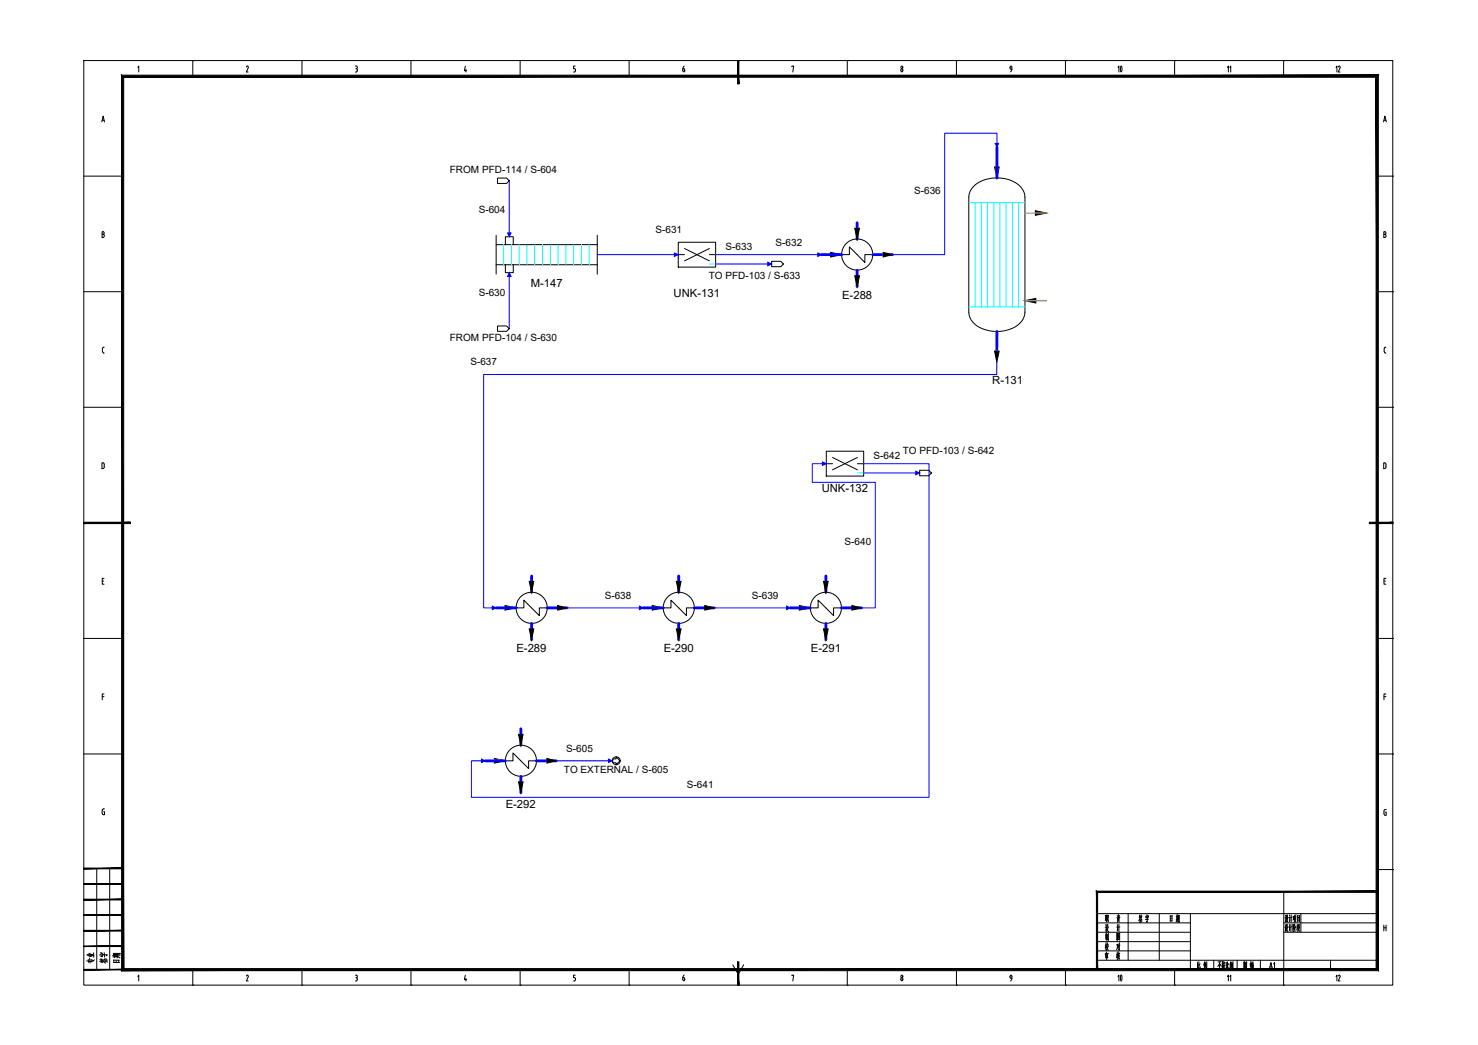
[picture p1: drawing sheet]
<svg xmlns="http://www.w3.org/2000/svg" width="420mm" height="297mm" viewBox="0 0 420 297" stroke-linecap="round" stroke-linejoin="round" font-family="sans-serif">
<g fill="none" stroke="#000" stroke-width=".28">
<path d="M23.8 17.2h372.1v262.8h-372.1zM39.2 19.2l.2-.4v1.7M54.8 17.2h.1M54.8 17.2v4.5M70.3 18.8l.3 .2v.3M70.3 18.8l-.2 .2M70.5 19.4l-.5 1.1h.6M85.8 17.2h.1M85.8 17.2v4.5M101 18.8h.3M101.2 19.5h.1M101.3 18.8l.2 .2v.3l-.2 .2 .3 .4"/>
<path d="M101.5 19.9v.2M116.8 17.2h.1M116.8 17.2v4.5M132.3 18.8l-.3 1.3h.7M132.4 19.7v.8M147.9 17.2h.1M147.9 17.2v4.5M163.3 19.5l.3 .4M163.5 18.8h-.4v.7h.2M163.6 19.9v.2M178.8 17.2h.1M178.8 17.2v4.5"/>
<path d="M194.4 19.5l.2 .4M194.4 19.5h-.3v.6M194.5 18.8l-.4 .7M194.6 19.9v.2M209.9 17.2h.1M225.1 19v-.2h.5l-.2 1.7M240.9 17.2h.1M240.9 17.2v4.5M256.1 19.9l.3-.4 .3 .4M256.1 19.9v.2M256.7 19.9v.2M271.9 17.2h.1"/>
<path d="M271.9 17.2v4.5M287.1 19.2l.2 .4 .3 .1v-.5M287.1 19.1l.3-.3 .3 .3M287.6 19.6l-.3 .8M302.9 17.2h.1M302.9 17.2v4.5M333.9 17.2h.1M333.9 17.2v4.5M364.9 17.2h.1M364.9 17.2v4.5M28.9 34.7l.4-1.7 .4 1.7M29.1 34.2h.5"/>
<path d="M101 20.5h.3M101.6 20.1l-.3 .3M163.6 20.1l-.1 .3-.4 .1M194.1 20.1l.3 .3 .3-.3M256.1 20.1l.3 .3 .3-.3M393.3 34.7l.4-1.7 .4 1.7M393.4 34.2h.6M23.8 50.1h11.1M391.5 50.1h4.4M395.9 50.1h.1M29 66.6h.3M29.3 66.6l.4 .4-.4 .5"/>
<path d="M29.3 66.6l.3-.2v-.4l-.6-.1v1.6h.3M393.4 66.6h.3M393.7 66.6l.3 .4-.3 .5M393.7 66.6l.2-.2v-.4l-.5-.1v1.6h.3M23.8 82.9h11.1M29.6 98.7l-.3 .1-.2 .3 .1 1 .4 .3M391.5 82.9h4.4M394 98.7l-.3 .1-.2 .3 .1 1 .4 .3M395.9 82.9h.1M23.8 115.8h11.1M391.5 115.8h4.4M395.9 115.8h.1"/>
<path d="M29 131.6l.6 .2 .1 .9-.2 .4-.5 .1zM393.3 131.6l.7 .2v.9l-.2 .4-.5 .1zM395.9 148.6h.1M29.1 165.2h.3M29.6 164.4h-.5v1.7h.5M393.4 165.2h.5M394 164.4h-.6v1.7h.6M23.8 181.5h11.1M29.1 198h.5M29.6 197.3h-.5v1.6M391.5 181.5h4.4M393.4 198h.6"/>
<path d="M394 197.3h-.6v1.6M395.9 181.5h.1M23.8 214.3h11.1M391.5 214.3h4.4M395.9 214.3h.1M29 230.4v.7M29.1 231.1l.3 .4M29.5 230.7h.2v.9h-.3M29.7 229.9l-.5 .1-.1 .4M393.4 231.3l.3 .4M393.9 230.8h.2v1h-.4M394.1 230.1l-.6 .2-.1 1"/>
<path d="M27.5 246.9v28.7M31.2 246.9v28.7M311.9 259.7h79.6M320.7 259.7v13.3M326 260l.2 .3M329.6 259.7v13.3M334.8 260v1.4M338.4 259.7v15.9M364.9 253.5v22.1M369.8 259.7v5.3M391.5 247.2h4.4M395.9 247.2h.1"/>
<path d="M39.2 277.6l.2-.4v1.6M54.8 275.6v4.4M70.3 277.2l.3 .2v.3M70.3 277.2l-.2 .2M70.5 277.7l-.5 1.1h.6M85.8 275.6v4.4M101 277.2h.3M101 278.8h.3M101.2 277.9h.1M101.3 277.2l.2 .2v.3l-.2 .2 .3 .4M101.5 278.3l-.2 .5M116.8 275.6v4.4"/>
<path d="M132.3 277.2l-.3 1.3h.7M132.4 278.1v.7M147.9 275.6v4.4M163.5 277.2h-.4v.7l.4 .1 .1 .3M163.6 278.3v.2M163.6 278.4l-.1 .3-.4 .1M178.8 275.6v4.4M194.5 277.1l-.4 .8M194.6 278.3l-.1-.4h-.4v.6M194.6 278.3l-.2 .5-.3-.4M208.3 274.3l1.6 2.6 1.5-2.6M225.1 277.4v-.2h.5l-.2 1.6"/>
<path d="M240.9 275.6v4.4M256.1 278.3l.3-.4 .3 .4M256.1 278.3l.3 .5 .3-.5M271.9 275.6v4.4M287.1 277.6l.2 .4 .3 .1v-.5M287.1 277.5l.3-.3 .3 .3M287.6 278.1l-.3 .7M302.9 275.6v4.4M311.9 273h79.6M311.9 262.3h26.5M311.9 265h26.5M311.9 267.7h26.5"/>
<path d="M311.9 270.3h26.5M324 261.5v.4M324 260l-.2 .9M324 260.5l.1 .3M324.2 261.5v.4M324.2 260.8l.5 .7M324.2 260.7l-.5 1M324.3 260.4l-.3 .1M324.3 261.2l-.3 .1M324.4 260.1l-.1 .6M324.4 260.5l.1 .3M324.4 261.5l-.1 .5"/>
<path d="M324.6 262l-.7 .2M324.7 260.4l-.4 .1M325.8 260.3l-.1 .5M326.1 261v1.2l-.2-.3M326.3 260.7l-.5 .1M326.3 260.6l-.2 .5M326.5 260.3l-.1 .4M326.5 260.4l-.7 .1M326.5 261.3l-.9 .1M332.7 260.2v1.7M333.1 261l-.4 .1M333.1 261.7l-.4 .1"/>
<path d="M333.2 260.3l-.5 .1M333.2 260.2l-.1 1.7M333.9 275.6v4.4M334.5 260v1.4M334.5 261.6l-.2 .5M334.7 261.6l.1 .3M334.8 260.8h-.3M334.8 261l-.3 .1M334.9 260.4l-.5 .1M334.9 261.4l-.6 .1M335.1 260.2l-.1 1.1M335.2 260.2v2l-.1-.2"/>
<path d="M335.2 261.2l-.2 .1-.1 .9M335.2 260.7l-.1 .1M335.2 260.3h-.1M340.4 273.5v1.7M340.7 274.9l-.4 .5M340.7 274.2l-.3 .1M340.8 273.4v1.8l.2 .1h.2v-.5M341.2 273.9l-.4 .7M342.4 273.7v1.7M342.5 273.3l-.3 1M342.5 274.4l.1 .3M342.6 274.1l.2-.1-.3 1.2"/>
<path d="M342.6 273.7l-.1 .9M342.8 273.6l-.3 .1M342.9 273.9v.9M343.1 273.3v2.1l-.2-.3M345 273v2.6M346.7 273.8v1.6M346.8 273.4l-.6 1.3M346.9 274.1l.3 .5M347.2 273.3l-1 .2M347.5 273.2v2.2l-.1-.3M347.6 274.3l-.3 .3M347.6 273.9l-.3 .1"/>
<path d="M347.8 273.6l-.1 .5M347.9 273.2l.1 .4M347.9 273.9l-.1 .9 .4 .6M348.1 274.4l-.4 1M348.2 273.7l-.4 .1M348.2 273.6l-.1 .4M348.3 274.3l-.6 .2M348.6 273.5v1.7M348.9 274.2l-.3 .1M348.9 274.9l-.4 .4M348.9 273.4v1.7l.3 .2h.2v-.5M349.3 273.9l-.4 .6"/>
<path d="M349.8 273.7v1.7M349.9 273.3l-.3 1M350 274.1l.2-.1-.2 1.2M350 274.3l.1 .3M350.1 273.7l-.2 .9M350.3 273.6l-.3 .1M350.3 273.8v1M350.5 273.3v2.1l-.2-.3M351.7 273v2.6M353.7 275.3v-1.9v2M353.7 275.2l.7 .1M353.9 274.1l.5 .5"/>
<path d="M353.9 274.8l.2 .3M354 274.6l.1 .2M354.1 273.7l-.3 .6M354.2 273.9h-.3M354.2 273.8l-.5 .9M354.4 273.4v2M354.4 273.5l-.7 .1M355.4 273.8v.9M355.6 273.2v2.2M355.7 273.9l-.3 .1M355.8 273.8l-.2 .8M355.8 274.4v1"/>
<path d="M355.9 273.7v.6M356.1 274.5v.8M356.2 274.9h-.3M356.2 273.8h-.3M356.2 273.7v.5h-.3M356.3 274.4l-.5 .1M356.3 275.3l-.5 .1M356.3 273.5h-.5M356.3 274.3v1.1M364.9 275.6v4.4M364.9 262.3h26.6M364.9 265h26.6"/>
<path d="M365.4 262.8l.1 .4M365.4 260.2l.1 .3M365.4 263.5l-.2 .1M365.4 263.4v1M365.5 260.8l-.2 .1M365.5 260.8v1M365.6 264.1l-.2 .6M365.7 263.9l.5 .9M365.7 261.5l-.3 .5M365.7 263.2l-.2 .6M365.7 262.7v.5M365.7 260.1l-.1 1"/>
<path d="M365.7 261.3l.5 .8M365.9 262.7v.7l.3 .1M365.9 262.8l-.2 .1M366 260.1v.7h.2M366 260.2h-.3M366 263.6l-.5 1.2M366 263.7l-.4 .1M366 261.1h-.3M366.1 261l-.6 1.2M366.4 260.8l.2-.1v1.2l.2-.4M366.5 262.7l.1 .4M366.6 260.1l.1 .4"/>
<path d="M366.6 263.4l-.3 .1M366.6 263.4v1.1M366.7 264.1l-.2 .5M367 262.7v2.1M367.1 260v2.2M367.3 263.4l-.6 .2M367.3 260.8l-.5 .1M367.5 262.7v2M367.7 260.5v.9M367.7 262.8v1.3l-.1-.2M367.7 262.9h-.2M367.9 260.5h-.3"/>
<path d="M367.9 263.6l-.2 1.2M367.9 261.2l-.4 .3M368 260.5v1.1M368 262.9l.4 .8M368.1 262.7l-.4 1M368.1 263.5v1.3M368.2 260.8l-.1 1-.3 .4M368.2 260.2l-.1 .4M368.2 261.6l.2 .5M368.4 260.6h-.4M368.4 260.5l-.1 1.1M368.5 260.1l-.6 .1"/>
<path d="M368.8 262.9v1.8M368.9 260.1v1.9M369 263.6l-.2 .1M369 263.3h-.2M369 263.9l-.4 .2M369 262.7l-.2 .3M369.1 263.9l.4 .8M369.2 262.7l-.1 1M369.3 263.4l.2 .1M369.3 261.2l-.4 .1M369.3 260.8h-.4M369.3 262.9h-.1"/>
<path d="M369.3 262.8v.6M369.4 263.7l-.5 1.1M369.4 261.7l-.5 .1M369.4 263.7l-.3 .1M369.4 260.3l-.5 .1M369.4 260.2v1.8M378.2 273v2.6M393.4 263v1.6M393.4 263.7h.6M394 263v1.6M54.8 280h.1M85.8 280h.1"/>
<path d="M116.8 280h.1M147.9 280h.1M178.8 280h.1M209.9 280h.1M240.9 280h.1M271.9 280h.1M302.9 280h.1M333.9 280h.1M364.9 280h.1"/>
<circle cx="256.3" cy="19.1" r=".32"/>
<circle cx="256.3" cy="277.5" r=".32"/>
</g>
<g fill="#000" stroke="#000" stroke-width=".28">
<path d="M209.7 17.2l.3 6.7v-6.7zM209.7 17.2l.3 6.7h-.3z"/>
<path d="M34.6 21.4l.6 253.9v-253.3zM34.6 21.4l.6 253.9-.6 .6zM35.2 275.3l-.6 .6 356.6-.6zM34.6 275.9l356.6-.6 .6 .6zM391.2 22v253.3l.6 .6zM391.2 22l.6-.6v254.5zM35.2 22h356l.6-.6zM34.6 21.4h357.2l-356.6 .6z"/>
<path d="M23.8 148.4v.4l13.3-.4zM23.8 148.8l13.3-.4v.4z"/>
<path d="M389.3 148.8h6.6v-.4zM389.3 148.4h6.6l-6.6 .4z"/>
<path d="M23.8 255.8h11.1v-.2zM23.8 255.6h11.1l-11.1 .2z"/>
<path d="M23.8 251.4h11.1v-.2zM23.8 251.2h11.1l-11.1 .2z"/>
<path d="M23.8 247h11.1v-.3zM23.8 246.7h11.1l-11.1 .3z"/>
<path d="M312 253.6h79.5v-.3zM311.7 253.3h79.8l-79.5 .3zM311.7 253.3l.3 22.3v-22zM311.7 253.3l.3 22.3h-.3z"/>
<path d="M23.8 275.7h11.1v-.2zM23.8 275.5h11.1l-11.1 .2z"/>
<path d="M23.8 269.1h11.1v-.2zM23.8 268.9h11.1l-11.1 .2z"/>
<path d="M23.8 264.7h11.1v-.3zM23.8 264.4h11.1l-11.1 .3z"/>
<path d="M23.8 260.2h11.1v-.2zM23.8 260h11.1l-11.1 .2z"/>
<path d="M209.7 273.4v6.6h.3zM209.7 273.4h.3v6.6z"/>
</g>
<g fill="none" stroke="#00f" stroke-width=".8">
<path d="M283.4 41.9v8.7M233.6 72.4h5.7M243.7 63.3v4.7M243.7 76.8v4.7M248.1 72.4h5.6M283.4 94.2v5.6M141 172.8h5.7M151.1 163.7v4.6M151.1 177.2v4.6M155.5 172.8h5.6M182.9 172.8h5.6M192.9 163.7v4.6"/>
<path d="M192.9 177.2v4.6M197.3 172.8h5.7M224.7 172.8h5.6M234.8 163.7v4.6M234.8 177.2v4.6M239.2 172.8h5.6M138 216.3h5.6M148.1 207.2v4.6M152.5 216.3h5.6M148.1 220.7v4.6"/>
</g>
<g fill="#000" stroke="#000" stroke-width=".28">
<path d="M282.7 47.5h1.3l-.6 3.1zM236.1 71.7l3.2 .7-3.2 .7zM243 64.9h1.3l-.6 3.1zM251.1 71.7l2.6 .7-2.6 .7zM294.3 59.9l3.2 .7-3.2 .6zM243 78.4h1.3l-.6 3.1zM291.4 85.5l3.1-.7v1.3zM282.7 99.8h1.3l-.6 3.1zM143.6 172.1l3.1 .7-3.1 .6zM150.4 165.3h1.4l-.7 3zM158.5 172.1l2.6 .7-2.6 .6zM185.4 172.1l3.1 .7-3.1 .6z"/>
<path d="M192.3 165.3h1.3l-.7 3zM200.3 172.1l2.7 .7-2.7 .6zM227.2 172.1l3.1 .7-3.1 .6zM234.1 165.3h1.3l-.6 3zM242.2 172.1l2.6 .7-2.6 .6zM150.4 178.8h1.4l-.7 3zM192.3 178.8h1.3l-.7 3zM234.1 178.8h1.3l-.6 3zM140.5 215.6l3.1 .7-3.1 .6zM147.4 208.7h1.3l-.6 3.1zM155.5 215.6l2.6 .7-2.6 .6zM147.4 222.2h1.3l-.6 3.1z"/>
</g>
<g fill="none" stroke="#000" stroke-width=".28">
<path d="M276.7 53.1a10.3 10.3 0 0 1 13.4 0 4.4 4.4 0 0 1 1.3 2.9v32.8a5.7 5.7 0 0 1-4.7 4.9 9.9 9.9 0 0 1-10.6-2.7l-.6-1.5-.1-.7v-32.8a4.4 4.4 0 0 1 1.3-2.9zM141 75.3h28.8M141 66.9v11M141 69.5h28.8M143.7 69.5v-2.2h2.2v2.2M143.7 75.3v2.2h2.2v-2.2M169.8 66.9v11M239.3 72.4h2.2v-2.2l4.4 4.4v-2.2h2.2M146.7 172.8h2.2v-2.2l4.4 4.4v-2.2h2.2M188.5 172.8h2.2v-2.2l4.4 4.4v-2.2h2.2M230.3 172.8h2.3v-2.2l4.4 4.4v-2.2h2.2M143.6 216.3h2.2v-2.3l4.5 4.5v-2.2h2.2"/>
<circle cx="243.7" cy="72.4" r="4.4"/>
<circle cx="151.1" cy="172.8" r="4.4"/>
<circle cx="193" cy="172.8" r="4.4"/>
<circle cx="234.8" cy="172.8" r="4.4"/>
<circle cx="148.1" cy="216.2" r="4.4"/>
</g>
<g fill="none" stroke="#0ff" stroke-width=".28">
<path d="M275.4 57.6h16M277.2 57.6v29.6M279 57.6v29.6M280.7 57.6v29.6M282.5 57.6v29.6M284.3 57.6v29.6M286 57.6v29.6M287.8 57.6v29.6M289.6 57.6v29.6M143.2 69.5v5.8M145.4 69.5v5.8M147.6 69.5v5.8"/>
<path d="M149.8 69.5v5.8M152 69.5v5.8M154.2 69.5v5.8M156.4 69.5v5.8M158.7 69.5v5.8M160.9 69.5v5.8M163.1 69.5v5.8M165.3 69.5v5.8M167.5 69.5v5.8M275.4 87.2h16"/>
</g>
<!-- layer: equipment_outline -->
<path d="M192.8 68.9h10.6v7h-10.6zM234.9 128.3h10.6v7h-10.6z" fill="none" stroke="#000" stroke-width=".28"/>
<!-- layer: internal_symbol -->
<path d="M194.6 70.6l7.1 3.6M201.7 70.6l-7.1 3.6M236.7 130l7 3.5M243.7 130l-7 3.5" fill="none" stroke="#000" stroke-width=".28"/>
<!-- layer: process_line -->
<path d="M192.8 72.4h1.8M201.7 72.4h1.7M234.9 131.8h1.8M243.7 131.8h1.8" fill="none" stroke="#000" stroke-width=".28"/>
<!-- layer: EQUIPMENT -->
<path d="M201.7 75h1.7M243.7 134.4h1.8" fill="none" stroke="#0ff" stroke-width=".28"/>
<path d="M291.4 60.6h6.1M291.4 85.5h6.1h-3" fill="none" stroke="#ffbf00" stroke-width=".38"/>
<!-- layer: STREAM -->
<g fill="none" stroke="#00f" stroke-width=".28">
<path d="M144.8 51.4v15.9M283.4 41.9v-4h-14.9v34.5h-14.8M144.8 77.5v15.9M169.8 72.4h23M203.4 72.4h30.2M203.4 75h16M283.4 102.9v3.6h-145.9v66.3h3.5M234.9 131.8h-4v5.3h17.9v35.7h-4M245.5 131.8h18.6v94.8h-130.1v-10.3h4M245.5 134.4h15.9M161.1 172.8h21.8M203 172.8h21.7"/>
<path d="M158.1 216.3h16"/>
</g>
<!-- layer: STREAM_ARROW -->
<g fill="#00f" stroke="#00f" stroke-width=".28">
<path d="M144.3 66.2h1l-.5 1.1z"/>
<path d="M173 215.8l1.1 .5-1.1 .4z"/>
<path d="M144.8 77.5l.5 1.1h-1z"/>
<path d="M191.7 71.9l1.1 .5-1.1 .5z"/>
<path d="M232.5 71.9l1.1 .5-1.1 .5z"/>
<path d="M218.3 74.5l1.1 .5-1.1 .6z"/>
<path d="M282.9 40.8h1l-.5 1.1z"/>
<path d="M139.9 172.3l1.1 .5-1.1 .5z"/>
<path d="M181.8 172.3l1.1 .5-1.1 .5z"/>
<path d="M223.6 172.3l1.1 .5-1.1 .5z"/>
<path d="M233.8 131.3l1.1 .5-1.1 .5z"/>
<path d="M136.9 215.8l1.1 .5-1.1 .4z"/>
<path d="M260.3 133.9l1.1 .5-1.1 .5z"/>
</g>
<!-- layer: CONNECTOR -->
<g fill="none" stroke="#000" stroke-width=".28">
<path d="M141.4 50.6h2.6l.8 .8-.8 .7h-2.6zM219.4 74.3h2.5l.8 .7-.8 .8h-2.5zM141.4 92.7h2.6l.8 .7-.8 .8h-2.6zM261.4 133.7h2.6l.8 .7-.8 .8h-2.6zM174.2 215.7h1v-.6l1.1 1.2-1.1 1.1v-.6h-1z"/>
<circle cx="175.2" cy="216.2" r="1.12"/>
</g>
<text font-size="6.6" x="315.7" y="280.8">10</text>
<text font-size="6.2" x="315.7" y="22.2">10</text>
<text font-size="5.7" x="27.9" y="274.8" transform="rotate(-90 27.9 274.8)">专业</text>
<g font-size="5.3">
<text x="312.9" y="266">设 计</text>
<text x="31.4" y="275.2" transform="rotate(-90 31.4 275.2)">签字</text>
<text x="34.9" y="274.8" transform="rotate(-90 34.9 274.8)">日期</text>
<text x="312.9" y="271.3">校 对</text>
</g>
<text font-size="4.9" x="359.5" y="276.6">A1</text>
<g font-size="4">
<text x="381.7" y="21.9" transform="rotate(-90 381.7 21.9)">12</text>
<text x="381.7" y="280.1" transform="rotate(-90 381.7 280.1)">12</text>
</g>
<g font-size="3.5">
<text x="350.7" y="21.9" transform="rotate(-90 350.7 21.9)">11</text>
<text x="350.7" y="280.1" transform="rotate(-90 350.7 280.1)">11</text>
</g>
<g font-size="3.2">
<text x="150.9" y="81.5">M-147</text>
<text x="191.5" y="84.4">UNK-131</text>
<text x="239.4" y="85">E-288</text>
<text x="282.1" y="109.2">R-131</text>
<text x="233.6" y="139.9">UNK-132</text>
<text x="146.8" y="185.4">E-289</text>
<text x="188.7" y="185.4">E-290</text>
<text x="230.5" y="185.4">E-291</text>
<text x="143.7" y="229.8">E-292</text>
</g>
<g font-size="2.8">
<text x="127.9" y="49.2">FROM PFD-114 / S-604</text>
<text x="259.9" y="55.1">S-636</text>
<text x="136.1" y="60.6">S-604</text>
<text x="186.3" y="66.2">S-631</text>
<text x="206.3" y="71.1">S-633</text>
<text x="220.5" y="70">S-632</text>
<text x="201.5" y="79.3">TO PFD-103 / S-633</text>
<text x="136.1" y="84.1">S-630</text>
<text x="127.9" y="96.9">FROM PFD-104 / S-630</text>
<text x="133.7" y="103.8">S-637</text>
<text x="248.4" y="130.5">S-642</text>
<text x="256.6" y="129.1">TO PFD-103 / S-642</text>
<text x="240.1" y="154.9">S-640</text>
<text x="171.9" y="170.3">S-638</text>
<text x="213.7" y="170.3">S-639</text>
<text x="161" y="213.8">S-605</text>
<text x="160.3" y="219.8">TO EXTERNAL / S-605</text>
<text x="195.3" y="224">S-641</text>
</g>
</svg>
